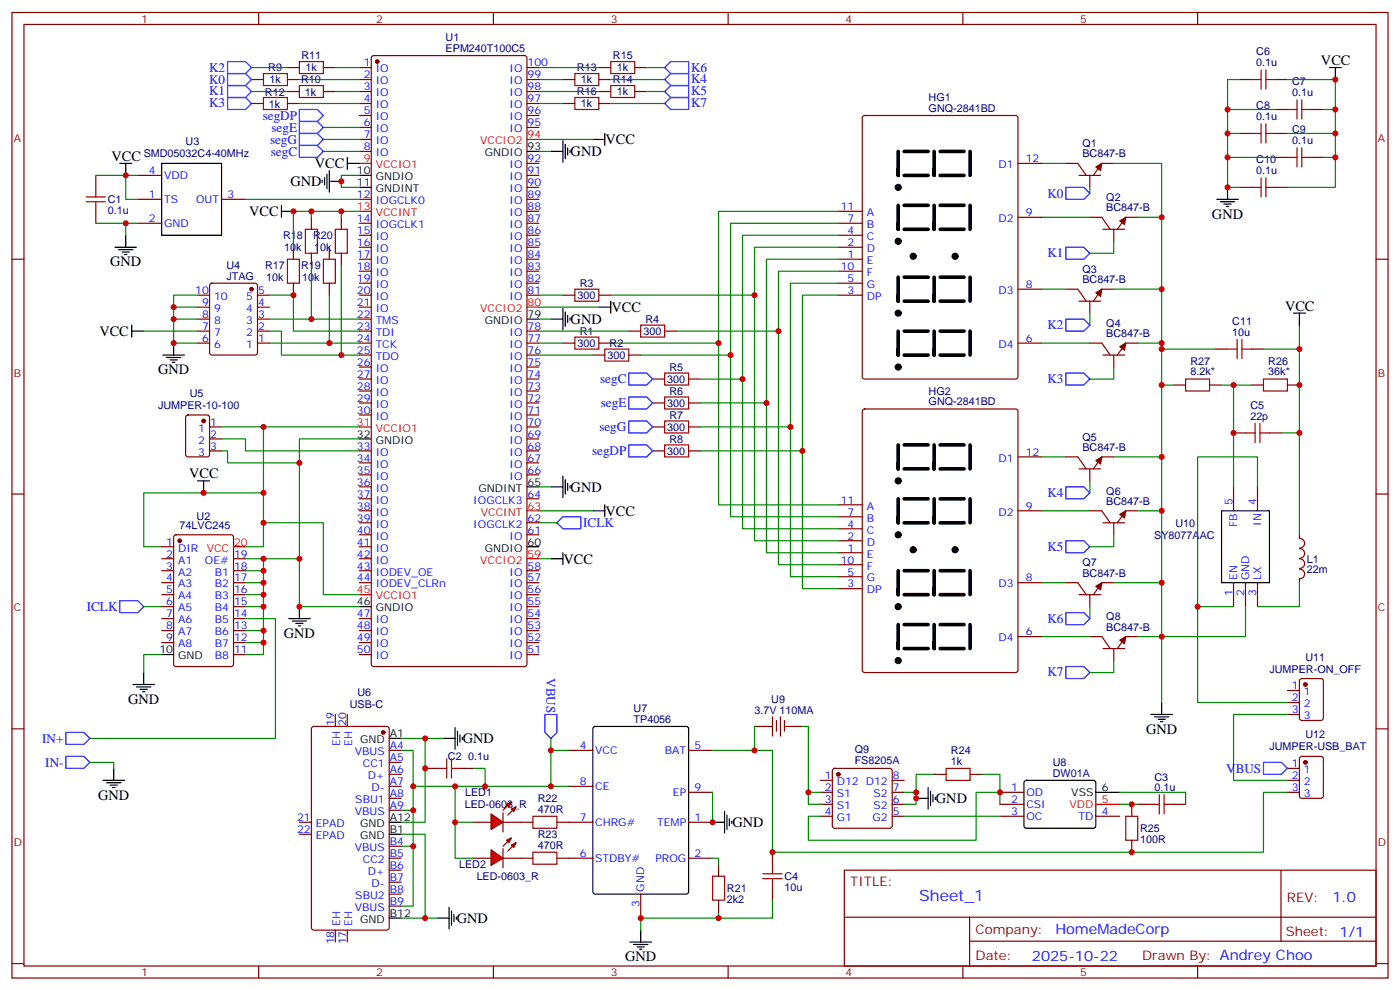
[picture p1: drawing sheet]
<svg xmlns="http://www.w3.org/2000/svg" width="412mm" height="292mm" viewBox="0 0 412 292" stroke-linecap="round" stroke-linejoin="round" font-family="sans-serif">
<g fill="none" stroke="#870000" stroke-width=".35">
<path d="M3.5 3.7h405.4v284.3h-405.4zM7.1 7.2h398.2v277.3h-398.2zM76.2 3.7v3.5M84.7 19.9h3.5M95.2 19.9h3.6M105.8 19.9h3.6M109.6 16.6l.5-.2h44.4l.7 .4v178.8l-.4 .6-44.7 .1-.7-.5v-178.7zM145.3 3.7v3.5M155.2 19.9h3.5M176.4 19.9h3.5M187 19.9h3.5M214.5 3.7v3.5"/>
<path d="M283.6 3.7v3.5M352.8 3.7v3.5M74.1 23.4h3.5M74.1 30.5h3.5M84.7 23.4h3.5M84.7 27h3.5M84.7 30.5h3.5M95.2 27h3.6M105.8 23.4h3.6M105.8 27h3.6M105.8 30.5h3.6M105.8 34h3.6"/>
<path d="M105.8 37.5h3.6M155.2 23.4h3.5M155.2 27h3.5M155.2 30.5h3.5M155.2 34h3.5M155.2 37.5h3.5M165.8 23.4h3.5M165.8 30.5h3.5M176.4 23.4h3.5M176.4 27h3.5M176.4 30.5h3.5M187 27h3.5"/>
<path d="M254.2 34.2l.5-.2h44.5l.6 .4 .1 76.5-.5 .7h-44.7l-.6-.4-.1-76.5zM28.2 51.6v3.6M40.6 51.6h7M40.6 58.7h7M65.3 58.7h7M105.8 58.7h3.6M105.8 44.6h3.6M105.8 41.1h3.6M155.2 48.1h3.5M155.2 51.6h3.5M155.2 55.2h3.5M155.2 58.7h3.5"/>
<path d="M299.9 48.1h7M314 48.1h3.5l2.5 3.5M317.9 51.6h6.3M321 51.6v3.6M328.1 48.1h-3.5l-2.5 3.5M3.5 76.3h3.6M28.2 62.2v3.6M40.6 65.8h7M86.4 72.8v3.5M91.7 64v3.5M91.7 74.6v3.5M97 72.8v3.5"/>
<path d="M100.5 64v3.5M100.5 74.6v3.5M105.8 76.3h3.6M105.8 65.8h3.6M105.8 69.3h3.6M105.8 72.8h3.6M105.8 79.9h3.6M155.2 76.3h3.5M155.2 62.2h3.5M155.2 65.8h3.5M155.2 69.3h3.5M155.2 72.8h3.5"/>
<path d="M155.2 79.9h3.5M246.9 76.3h7.1M246.9 62.2h7.1M246.9 65.8h7.1M246.9 69.3h7.1M246.9 72.8h7.1M246.9 79.9h7.1M299.9 64h7M321 64h3.6l2.4 3.5M324.9 67.5h6.4M328.1 67.5v3.5M335.1 64h-3.5l-2.5 3.5"/>
<path d="M405.3 76.3h3.6M58.2 86.9h3.5M58.2 97.5h3.5M58.2 94h3.5M58.2 90.5h3.5M62 83.6l.4-.2h12.7l.7 .4v20.1l-.4 .6-13 .1-.6-.5-.1-20zM75.8 86.9h3.6M75.8 97.5h3.6M75.8 94h3.6M75.8 90.5h3.6M86.4 83.4v3.5M97 83.4v3.5"/>
<path d="M105.8 83.4h3.6M105.8 86.9h3.6M105.8 97.5h3.6M105.8 94h3.6M105.8 90.5h3.6M155.2 83.4h3.5M155.2 86.9h3.5M155.2 97.5h3.5M165.8 86.9h3.5M176.4 86.9h3.5M185.2 97.5h3.5M195.8 97.5h3.5"/>
<path d="M246.9 83.4h7.1M246.9 86.9h7.1M299.9 85.2h7M314 85.2h3.5l2.5 3.5M317.9 88.7h6.3M321 88.7v3.5M328.1 85.2h-3.5l-2.5 3.5M58.2 101h3.5M75.8 101h3.6M105.8 101h3.6M105.8 104.6h3.6M105.8 108.1h3.6"/>
<path d="M105.8 111.6h3.6M105.8 115.1h3.6M105.8 118.7h3.6M155.2 101h3.5M155.2 104.6h3.5M155.2 108.1h3.5M155.2 111.6h3.5M155.2 115.1h3.5M155.2 118.7h3.5M165.8 101h3.5M174.6 104.6h3.6M176.4 101h3.5"/>
<path d="M185.2 104.6h3.5M192.3 111.6h3.5M192.3 118.7h3.5M202.8 111.6h3.6M202.8 118.7h3.6M299.9 101h7M321 101h3.6l2.4 3.6M324.9 104.6h6.4M328.1 104.6v3.5M335.1 101h-3.5l-2.5 3.6M54.9 122.4l.5-.2h5.6l.7 .4v11.2l-.4 .7h-5.9l-.7-.4v-11.2zM61.7 125.7h3.6"/>
<path d="M61.7 129.3h3.6M61.7 132.8h3.6M105.8 122.2h3.6M105.8 132.8h3.6M105.8 136.3h3.6M105.8 139.8h3.6M155.2 122.2h3.5M155.2 125.7h3.5M155.2 129.3h3.5M155.2 132.8h3.5M155.2 136.3h3.5M155.2 139.8h3.5"/>
<path d="M192.3 125.7h3.5M192.3 132.8h3.5M202.8 125.7h3.6M202.8 132.8h3.6M254.2 120.6l.5-.2h44.5l.6 .5 .1 76.4-.5 .7h-44.7l-.6-.4-.1-76.5zM299.9 134.5h7M314 134.5h3.5l2.5 3.6M317.9 138.1h6.3M321 138.1v3.5M328.1 134.5h-3.5l-2.5 3.6M3.5 145.5h3.6M51.4 157.7l.5-.2h16.2l.6 .4 .1 37.7-.5 .6-16.4 .1-.7-.5v-37.6z"/>
<path d="M105.8 146.9h3.6M105.8 154h3.6M105.8 157.5h3.6M105.8 150.4h3.6M105.8 143.4h3.6M155.2 146.9h3.5M155.2 154h3.5M155.2 157.5h3.5M246.9 159.2h7.1M246.9 155.7h7.1M246.9 152.2h7.1M246.9 148.7h7.1"/>
<path d="M299.9 150.4h7M321 150.4h3.6l2.4 3.6M324.9 154h6.4M328.1 154v3.5M335.1 150.4h-3.5l-2.5 3.6M405.3 145.5h3.6M47.6 168.1h3.6M47.6 171.6h3.6M47.6 175.1h3.6M47.6 178.6h3.6M47.6 164.5h3.6M47.6 161h3.6"/>
<path d="M68.8 168.1h3.5M68.8 171.6h3.5M68.8 175.1h3.5M68.8 178.6h3.5M68.8 164.5h3.5M105.8 168.1h3.6M105.8 171.6h3.6M105.8 164.5h3.6M105.8 161h3.6M155.2 168.1h3.5M155.2 171.6h3.5M155.2 175.1h3.5"/>
<path d="M155.2 178.6h3.5M246.9 162.8h7.1M246.9 173.4h7.1M246.9 169.8h7.1M246.9 166.3h7.1M299.9 171.6h7M314 171.6h3.5l2.5 3.5M317.9 175.1h6.3M321 175.1v3.5M328.1 171.6h-3.5l-2.5 3.5M47.6 182.2h3.6M47.6 185.7h3.6"/>
<path d="M47.6 189.2h3.6M68.8 182.2h3.5M68.8 185.7h3.5M68.8 189.2h3.5M68.8 192.8h3.5M105.8 182.2h3.6M105.8 185.7h3.6M105.8 189.2h3.6M105.8 192.8h3.6M155.2 182.2h3.5M155.2 185.7h3.5M155.2 189.2h3.5"/>
<path d="M155.2 192.8h3.5M299.9 187.5h7M321 187.5h3.6l2.4 3.5M324.9 191h6.4M328.1 191v3.5M335.1 187.5h-3.5l-2.5 3.5M3.5 214.6h3.6M92 214.1l.4-.2h21.5l.7 .5 .1 58.8-.5 .6-21.8 .1-.6-.5-.1-58.8zM98.8 210.4v3.5M102.3 210.4v3.5M405.3 214.6h3.6M114.7 221h3.5"/>
<path d="M114.7 224.5h3.5M114.7 228h3.5M114.7 231.6h3.5M114.7 235.1h3.5M114.7 238.6h3.5M167.6 221h7M167.6 231.6h7M202.8 221h7.1M202.8 233.3h7.1M88.2 245.7h3.5M88.2 242.1h3.5M114.7 249.2h3.5"/>
<path d="M114.7 252.7h3.5M114.7 256.3h3.5M114.7 259.8h3.5M153.5 252.7h3.5M153.5 242.1h3.5M164 252.7h10.6M164 242.1h10.6M202.8 252.7h7.1M202.8 242.1h7.1M211.7 254.5v3.5M248.7 256.3h156.6v28.2h-156.6zM377.3 256.3v20.9"/>
<path d="M98.8 273.9v3.5M102.3 273.9v3.5M114.7 263.3h3.5M114.7 266.8h3.5M188.7 263.3v7.1M211.7 265.1v3.5M248.7 270.1h156.5M285.6 277.2h119.6M285.6 270.1v14.1M3.5 283.8h3.6M76.2 284.5v3.5M145.3 284.5v3.5"/>
<path d="M214.5 284.5v3.5M283.6 284.5v3.5M352.8 284.5v3.5M405.3 283.8h3.6"/>
</g>
<path d="M105.8 48.1h3.6M155.2 41.1h3.5M105.8 62.2h3.6M155.2 90.5h3.5M105.8 125.7h3.6M155.2 150.4h3.5M68.8 161h3.5M105.8 175.1h3.6M155.2 164.5h3.5" fill="none" stroke="#f00" stroke-width=".35"/>
<g fill="none" stroke="#000" stroke-width=".35">
<path d="M35.3 48.1h3.5M37 48.1v3.5M47.6 48.1h17.7v21.2h-17.7zM94.9 53.1v.7M95.6 52.4v2.1M96.3 51.3v4.2M97 53.4h3.5M97 50.2v6.4M102.3 48.1h3.5M102.3 46.4v3.5M105.8 55.2h3.6M105.8 51.6h3.6"/>
<path d="M155.2 44.6h3.5M33.9 72.8h6.3M34.9 73.5h4.3M36 74.2h2.1M36.7 74.9h.7M37 69.3v3.5M82.9 62.2h3.5M82.9 60.5v3.5M38.8 97.5h3.5M38.8 95.7v3.6M155.2 94h3.5M48 104.6h6.3"/>
<path d="M49 105.3h4.3M50.1 106h2.1M50.8 106.7h.7M51.2 101v3.6M105.8 129.3h3.6M58.2 141.6h3.5M60 141.6v3.5M155.2 143.4h3.5M88.2 178.6v3.6M105.8 178.6h3.6M155.2 161h3.5M42.3 198v3.6"/>
<path d="M47.6 192.8h3.6M85 182.2h6.4M86.1 182.9h4.2M87.1 183.6h2.2M87.8 184.3h.7M39.2 201.6h6.3M40.2 202.3h4.2M41.3 203h2.1M42 203.7h.7M114.7 217.5h3.5M130.5 217.5h3.6M134.1 214.3v6.3"/>
<path d="M134.8 215.3v4.3M135.5 216.4v2.1M136.2 217.1v.7M174.9 214.1l.4-.2h26.8l.7 .5v48.2l-.4 .7h-27.1l-.6-.4-.1-48.3zM339 210.4h6.4M340.1 211.1h4.2M341.1 211.8h2.2M341.8 212.5h.7M342.2 206.9v3.5M30.3 229.8h6.4M31.4 230.5h4.2M32.5 231.2h2.1"/>
<path d="M33.2 231.9h.7M33.5 226.3v3.5M213.4 239v6.3M114.7 242.1h3.5M114.7 245.7h3.5M209.9 242.1h3.5M214.1 240v4.3M214.8 241.1v2.1M215.5 241.8v.7M114.7 270.4h3.5M128.8 270.4h3.5M132.3 267.2v6.3"/>
<path d="M133 268.3v4.2M133.7 269.3v2.1M134.4 270v.7M185.6 277.4h6.3M186.6 278.1h4.3M187.7 278.8h2.1M188.4 279.5h.7M188.7 273.9v3.5"/>
</g>
<g fill="#870000" stroke="#870000" stroke-width=".35">
<path d="M322.8 49.2l1.8-1.1-.4 2.1z"/>
<path d="M329.8 65.1l1.8-1.1-.3 2.1z"/>
<path d="M322.8 86.2l1.8-1-.4 2.1z"/>
<path d="M329.8 102.1l1.8-1.1-.3 2.2z"/>
<path d="M322.8 135.6l1.8-1.1-.4 2.2z"/>
<path d="M329.8 151.5l1.8-1.1-.3 2.1z"/>
<path d="M322.8 172.6l1.8-1-.4 2.1z"/>
<path d="M329.8 188.5l1.8-1-.3 2.1z"/>
<circle cx="111.1" cy="18.1" r=".53"/>
<circle cx="52.9" cy="159.2" r=".53"/>
<circle cx="74.1" cy="85.2" r=".53"/>
<circle cx="60" cy="124" r=".53"/>
<circle cx="112.9" cy="215.7" r=".53"/>
</g>
<g fill="none" stroke="#000" stroke-width="1.1">
<path d="M264.6 44.6v7v-1.7M266.3 44.6h7.1M266.3 51.6h7.1M275.2 44.6v7v-1.7M276.9 44.6h7.1M276.9 51.6h7.1M285.8 44.6v7M264.6 60.5v7v-1.7M266.3 60.5h7.1M266.3 67.5h7.1M275.2 60.5v7v-1.7M276.9 60.5h7.1"/>
<path d="M276.9 67.5h7.1M285.8 60.5v7M264.6 97.5v7.1v-1.8M264.6 81.6v7.1v-1.8M266.3 97.5h7.1M266.3 81.6h7.1M266.3 88.7h7.1M275.2 97.5v7.1v-1.8M275.2 81.6v7.1v-1.8M276.9 97.5h7.1M276.9 81.6h7.1M276.9 88.7h7.1"/>
<path d="M285.8 81.6v7.1M285.8 97.5v7.1M266.3 104.6h7.1M276.9 104.6h7.1M264.6 131v7.1v-1.8M266.3 131h7.1M266.3 138.1h7.1M275.2 131v7.1v-1.8M276.9 131h7.1M276.9 138.1h7.1M285.8 131v7.1M264.6 146.9v7.1v-1.8"/>
<path d="M266.3 146.9h7.1M266.3 154h7.1M275.2 146.9v7.1v-1.8M276.9 146.9h7.1M276.9 154h7.1M285.8 146.9v7.1M264.6 168.1v7v-1.7M266.3 168.1h7.1M266.3 175.1h7.1M275.2 168.1v7v-1.7M276.9 168.1h7.1M276.9 175.1h7.1"/>
<path d="M285.8 168.1v7M264.6 183.9v7.1v-1.8M266.3 183.9h7.1M266.3 191h7.1M275.2 183.9v7.1v-1.8M276.9 183.9h7.1M276.9 191h7.1M285.8 183.9v7.1"/>
</g>
<g fill="#000" stroke="#000" stroke-width=".35">
<circle cx="264.6" cy="55.2" r=".88"/>
<circle cx="264.6" cy="71" r=".88"/>
<circle cx="269" cy="75.5" r=".88"/>
<circle cx="281.3" cy="75.5" r=".88"/>
<circle cx="264.6" cy="92.2" r=".88"/>
<circle cx="264.6" cy="108.1" r=".88"/>
<circle cx="264.6" cy="141.6" r=".88"/>
<circle cx="264.6" cy="157.5" r=".88"/>
<circle cx="264.6" cy="178.6" r=".88"/>
<circle cx="269" cy="161.9" r=".88"/>
<circle cx="281.3" cy="161.9" r=".88"/>
<circle cx="264.6" cy="194.5" r=".88"/>
</g>
<g fill="none" stroke="#008700" stroke-width=".35">
<path d="M74.1 19.9h10.6M98.8 19.9h7M158.7 19.9h17.7M190.5 19.9h5.3M74.1 27h10.6M88.2 23.4h17.6M88.2 30.5h17.6M95.2 37.5h10.6M98.8 27h7M158.7 23.4h7.1M158.7 27h17.7M158.7 30.5h7.1"/>
<path d="M179.9 23.4h15.9M179.9 30.5h15.9M190.5 27h5.3M28.2 51.6h8.8M40.6 51.6h-3.6v7.1h3.6M72.3 58.7h33.5M95.2 44.6h10.6M95.2 41.1h10.6M105.8 51.6h-5.3v3.6h5.3M306.9 48.1h7.1M321 55.2v1.7M328.1 48.1h14.1v139.4h-7.1"/>
<path d="M28.2 65.8h8.8M40.6 65.8h-3.6v3.5M91.7 62.2v1.8M91.7 78.1v15.9M100.5 62.2v1.8M100.5 78.1v26.5M105.8 62.2h-19.4v10.6M246.9 79.9h-17.6v86.4h17.6M246.9 76.3h-21.1v86.5h21.1M246.9 72.8h-24.7v86.4h24.7M246.9 69.3h-28.2v86.4h28.2M246.9 65.8h-31.7v86.4h31.7"/>
<path d="M246.9 62.2h-35.2v86.5h35.2M306.9 64h14.1M328.1 71v3.6h-7.1M335.1 64h7.1M42.3 97.5h15.9M51.2 90.5h7M51.2 94h7M58.2 86.9h-7v14.1h7M79.4 97.5h3.5v7.1h22.9M79.4 94h26.4M79.4 86.9h7v10.6h19.4M97 86.9v14.1"/>
<path d="M158.7 86.9h7.1M158.7 97.5h26.5M179.9 86.9h42.3M199.3 97.5h30M246.9 86.9h-10.5v86.5h10.5M246.9 83.4h-14.1v86.4h14.1M306.9 85.2h7.1M321 92.2v3.5M328.1 85.2h14.1M79.4 101h26.4M158.7 101h7.1M158.7 104.6h15.9"/>
<path d="M179.9 101h31.8M188.7 104.6h26.5M206.4 111.6h12.3M206.4 118.7h19.4M306.9 101h14.1M328.1 108.1v3.5h-7.1M335.1 101h7.1M65.3 129.3h7v3.5h33.5M65.3 132.8h1.7v3.5h21.2M65.3 125.7h12.3M105.8 125.7h-28.2v19.4M105.8 129.3h-17.6v35.2"/>
<path d="M206.4 125.7h26.4M206.4 132.8h30M306.9 134.5h7.1M328.1 134.5h14.1M77.6 154h17.6v21.1h10.6M158.7 154h5.3M306.9 150.4h14.1M321 141.6v3.5M328.1 157.5v3.5h-7.1M335.1 150.4h7.1M42.3 178.6h5.3M47.6 161h-5.3v-15.9h35.3v15.9h-5.3"/>
<path d="M72.3 164.5h15.9v14.1h17.6M72.3 171.6h5.3M72.3 168.1h5.3M72.3 175.1h5.3M77.6 164.5v14.1h-5.3M77.6 178.6v14.2h-5.3M306.9 171.6h7.1M321 178.6v3.6M328.1 171.6h14.1M47.6 192.8h-5.3v5.2M72.3 182.2h8.8v35.3h-54.6M72.3 185.7h5.3"/>
<path d="M72.3 189.2h5.3M306.9 187.5h14.1M328.1 194.5v3.5h-7.1M342.2 187.5v19.4M118.2 217.5h12.3M125.2 217.5v24.6h-7M26.5 224.5h7v1.8M118.2 221h3.5v45.8h-3.5M118.2 238.6h3.5M121.7 231.6h40.6M167.6 221h-5.3v10.6h5.3M118.2 245.7h7v24.7"/>
<path d="M118.2 249.2h3.5M209.9 252.7h1.8v1.8M118.2 270.4h10.6M211.7 268.6v1.8h-23v3.5"/>
</g>
<g fill="none" stroke="#a10000" stroke-width=".35">
<path d="M88.2 18.1h7v3.6h-7zM179.9 18.1h7.1v3.6h-7.1zM77.6 21.7h7.1v3.5h-7.1zM77.6 28.7h7.1v3.5h-7.1zM88.2 25.2h7v3.5h-7zM169.3 21.7h7.1v3.5h-7.1zM169.3 28.7h7.1v3.5h-7.1zM179.9 25.2h7.1v3.5h-7.1zM25.4 58h5.6M25.4 59.4h5.6M28.2 55.2v2.8M28.2 59.4v2.8"/>
<path d="M84.7 76.3h3.5v7.1h-3.5zM90 67.5h3.5v7.1h-3.5zM95.2 76.3h3.6v7.1h-3.6zM98.8 67.5h3.5v7.1h-3.5zM169.3 99.3h7.1v3.5h-7.1zM169.3 85.2h7.1v3.5h-7.1zM188.7 95.7h7.1v3.6h-7.1zM178.2 102.8h7v3.5h-7zM195.8 109.9h7v3.5h-7zM195.8 116.9h7v3.5h-7zM195.8 124h7v3.5h-7zM195.8 131h7v3.5h-7z"/>
<path d="M157 240.4h7v3.5h-7zM157 251h7v3.5h-7zM209.9 258h3.5v7.1h-3.5z"/>
</g>
<g fill="none" stroke="#00f" stroke-width=".35">
<path d="M67 18.1h5.3l1.8 1.8-1.8 1.8h-5.3zM197.6 18.1h5.2v3.6h-5.2l-1.8-1.8zM67 21.7h5.3l1.8 1.7-1.8 1.8h-5.3zM67 25.2h5.3l1.8 1.8-1.8 1.7h-5.3zM67 28.7h5.3l1.8 1.8-1.8 1.7h-5.3zM88.2 35.8h5.3l1.7 1.7-1.7 1.8h-5.3zM88.2 39.3h5.3l1.7 1.8-1.7 1.7h-5.3zM88.2 32.2h5.3l1.7 1.8-1.7 1.8h-5.3zM195.8 27l1.8-1.8h5.2v3.5h-5.2zM195.8 30.5l1.8-1.8h5.2v3.5h-5.2zM197.6 21.7h5.2v3.5h-5.2l-1.8-1.8zM88.2 42.8h5.3l1.7 1.8-1.7 1.8h-5.3z"/>
<path d="M314 55.2h5.3l1.7 1.7-1.7 1.8h-5.3zM314 72.8h5.3l1.7 1.8-1.7 1.7h-5.3zM314 94h5.3l1.7 1.7-1.7 1.8h-5.3zM185.2 109.9h5.3l1.8 1.7-1.8 1.8h-5.3zM185.2 116.9h5.3l1.8 1.8-1.8 1.7h-5.3zM314 109.9h5.3l1.7 1.7-1.7 1.8h-5.3zM185.2 124h5.3l1.8 1.7-1.8 1.8h-5.3zM185.2 131h5.3l1.8 1.8-1.8 1.7h-5.3zM165.8 152.2h5.3v3.5h-5.3l-1.8-1.7zM314 143.4h5.3l1.7 1.7-1.7 1.8h-5.3zM314 159.2h5.3l1.7 1.8-1.7 1.8h-5.3zM35.3 176.9h5.3l1.7 1.7-1.7 1.8h-5.3z"/>
<path d="M314 180.4h5.3l1.7 1.8-1.7 1.7h-5.3zM314 196.3h5.3l1.7 1.7-1.7 1.8h-5.3zM19.4 215.7h5.3l1.8 1.8-1.8 1.7h-5.3zM19.4 222.7h5.3l1.8 1.8-1.8 1.8h-5.3z"/>
</g>
<g fill="#f00" stroke="#870000" stroke-width=".35">
<path d="M144.6 239.7l3.6 2.4-3.6 2.2z"/>
<path d="M148.2 239.3v5.7z"/>
</g>
<g fill="#870000" stroke="#870000" stroke-width=".35">
<path d="M149.6 237.2l-1.4 1.4z"/>
<path d="M149.6 240l1.4-1.4z"/>
</g>
<g fill="#f00" stroke="#870000" stroke-width=".35">
<path d="M149.2 236.9l1.4-.8-.7 1.5z"/>
<path d="M150.6 238.3l1.4-.7-.7 1.4z"/>
</g>
<path d="M139.3 242.1h5.3M148.2 242.1h5.3" fill="none" stroke="#870000" stroke-width=".35"/>
<g fill="#f00" stroke="#870000" stroke-width=".35">
<path d="M144.6 250.3l3.6 2.4-3.6 2.1z"/>
<path d="M148.2 249.9v5.7z"/>
</g>
<g fill="#870000" stroke="#870000" stroke-width=".35">
<path d="M148.2 249.2l1.4-1.4z"/>
<path d="M149.6 250.6l1.4-1.4z"/>
</g>
<g fill="#f00" stroke="#870000" stroke-width=".35">
<path d="M149.2 247.4l1.4-.7-.7 1.4z"/>
<path d="M150.6 248.8l1.4-.7-.7 1.5z"/>
</g>
<g fill="none" stroke="#870000" stroke-width=".35">
<path d="M365.1 23.4h3.6M365.1 39.3h3.6M375.7 23.4h3.5M375.7 32.2h3.5M375.7 39.3h3.5M386.3 32.2h3.5M365.1 55.2h3.6M375.7 46.4h3.5M375.7 55.2h3.5M386.3 46.4h3.5M345.7 113.4h3.5M356.3 113.4h3.5"/>
<path d="M358.1 102.8h3.5M368.7 113.4h3.5M368.7 102.8h3.5M379.2 113.4h3.6M363.4 127.5h3.5M373.9 127.5h3.6M363.4 143.4v7M370.4 143.4v7M382.8 157.5v1.1a1.41 1.41 0 0 1 1.5 1.4 1.41 1.41 0 0 1-1.5 1.4M363.4 171.6v7M366.9 171.6v7M370.4 171.6v7"/>
<path d="M382.8 170.5v1.1M382.8 167.6a1.41 1.41 0 0 1 1.5 1.4 1.41 1.41 0 0 1-1.5 1.4M382.8 161.6a1.41 1.41 0 0 1 1.5 1.4 1.41 1.41 0 0 1-1.5 1.4M382.8 164.6a1.41 1.41 0 0 1 1.5 1.4 1.41 1.41 0 0 1-1.5 1.4M222.2 213.9h5.3M227.5 211.1v5.6M228.7 212.2v3.1M229.9 211.1v5.6M231.1 213.9h5.3M231.1 212.2v3.1M379.2 203.3h3.6M379.2 206.9h3.6"/>
<path d="M379.2 210.4h3.6M383 200l.5-.2h5.6l.7 .4v11.3l-.4 .6-5.9 .1-.7-.5v-11.2zM125.2 226.3h3.6M135.8 226.3h3.5M241.7 229.8h3.5M241.7 233.3h3.5M241.7 236.9h3.5M245.4 226.5l.5-.2h16.2l.5 .2 .2 .5v16.2l-.2 .5-.5 .2h-16.2l-.5-.2-.2-.5v-16.2zM262.8 229.8h3.5M262.8 233.3h3.5M262.8 236.9h3.5M275.2 228h3.5"/>
<path d="M285.8 228h3.5M294.6 233.3h7M294.6 236.9h7M333.4 236.9v3.5M335.1 236.9h3.6M345.7 236.9h3.5M379.2 226.3h3.6M379.2 229.8h3.6M379.2 233.3h3.6M383 223l.5-.3h5.6l.7 .5v11.2l-.4 .6-5.9 .1-.7-.5v-11.2zM139.3 252.7h5.3M148.2 252.7h5.3"/>
<path d="M227.5 251v3.5M241.7 240.4h3.5M262.8 240.4h3.5M294.6 240.4h7M322.8 240.4h7M333.4 247.4v3.6M227.5 261.5v3.6"/>
</g>
<g fill="none" stroke="#008700" stroke-width=".35">
<path d="M361.6 32.2h14.1M361.6 39.3h3.5M365.1 23.4h-3.5v31.8h3.5M379.2 23.4h14.1v31.8h-14.1M379.2 39.3h14.1M389.8 32.2h3.5M158.7 44.6h3.6M158.7 41.1h15.9M361.6 46.4h14.1M389.8 46.4h3.5M158.7 94h3.6M158.7 90.5h17.7"/>
<path d="M382.8 95.7v61.8M342.2 113.4h3.5M342.2 102.8h15.9M359.8 113.4h8.9M363.4 113.4v30M372.2 102.8h10.6M377.5 127.5h5.3M158.7 143.4h3.6M158.7 150.4h15.9M370.4 143.4v-8.9h-17.6v44.1h10.6M158.7 164.5h3.6M352.8 178.6v28.3h26.4"/>
<path d="M366.9 178.6v8.9h-24.7M382.8 171.6v7h-12.4M162.3 217.5v3.5M222.2 213.9v7.1M236.4 213.9h1.7v19.4M379.2 210.4h-15.8v19.4h15.8M134.1 231.6v10.5h5.2M139.3 226.3h3.6v5.3M209.9 221h17.6v30h144.7v-17.7h7M209.9 233.3v8.8M241.7 233.3h-3.6v3.6h3.6M266.3 233.3h3.6v3.6h-3.6"/>
<path d="M275.2 228h-5.3v5.3M289.3 228h5.3v8.9M294.6 233.3h-7.1v14.1h-49.4v-7h3.6M329.8 233.3h19.4v3.6M329.8 236.9h5.3M134.1 242.1v10.6h5.2M266.3 240.4h28.3M227.5 265.1v5.3h-15.8"/>
</g>
<g fill="none" stroke="#a10000" stroke-width=".35">
<path d="M368.7 23.4h2.8M368.7 39.3h2.8M371.5 20.6v5.6M371.5 36.5v5.6M372.9 23.4h2.8M372.9 20.6v5.6M372.9 36.5v5.6M372.9 39.3h2.8M379.2 32.2h2.9M382.1 29.4v5.7M383.5 32.2h2.8M383.5 29.4v5.7"/>
<path d="M368.7 55.2h2.8M371.5 52.4v5.6M372.9 52.4v5.6M372.9 55.2h2.8M379.2 46.4h2.9M382.1 43.5v5.7M383.5 43.5v5.7M383.5 46.4h2.8M364.4 100v5.6M365.8 100v5.6M349.2 111.6h7.1v3.5h-7.1zM361.6 102.8h2.8"/>
<path d="M365.8 102.8h2.9M372.2 111.6h7v3.5h-7zM366.9 127.5h2.8M369.7 124.7v5.6M371.1 127.5h2.8M371.1 124.7v5.6M128.8 226.3h2.8M131.6 223.4v5.7M133 226.3h2.8M133 223.4v5.7M278.7 226.3h7.1v3.5h-7.1zM338.7 236.9h2.8"/>
<path d="M341.5 234v5.7M342.9 236.9h2.8M342.9 234v5.7M224.7 257.3h5.7M224.7 258.7h5.7M227.5 254.5v2.8M227.5 258.7v2.8M331.6 240.4h3.5v7h-3.5z"/>
</g>
<g fill="#870000" stroke="#870000" stroke-width=".35">
<circle cx="246.9" cy="228" r=".53"/>
<circle cx="384.5" cy="201.6" r=".53"/>
<circle cx="384.5" cy="224.5" r=".53"/>
</g>
<g fill="none" stroke="#000" stroke-width=".35">
<path d="M391.6 19.9h3.5M393.3 19.9v3.5M178.2 39.3v3.5M162.3 44.6h3.5M165.8 41.4v6.4M166.5 42.5v4.2M167.2 43.5v2.1M167.9 44.2v.7M174.6 41.1h3.6M358.4 58.7h6.4M359.5 59.4h4.2M361.6 55.2v3.5"/>
<path d="M360.5 60.1h2.2M361.2 60.8h.7M162.3 94h3.5M165.8 90.8v6.4M166.5 91.9v4.2M167.2 92.9v2.1M167.9 93.6v.7M176.4 90.5h3.5M179.9 88.7v3.5M381 92.2h3.5M382.8 92.2v3.5M162.3 143.4h3.5"/>
<path d="M165.8 140.2v6.3M166.5 141.3v4.2M167.2 142.3v2.1M167.9 143v.7M174.6 150.4h3.6M178.2 148.7v3.5M359.8 150.4h14.1v21.2h-14.1zM162.3 164.5h3.5M165.8 162.8v3.5M269.9 235.1h3.5M273.4 231.9v6.4M274.1 233v4.2"/>
<path d="M274.8 234v2.1M275.5 234.7v.7M301.9 230l.4-.2 20.1 .1 .4 .6-.1 13-.6 .4-20-.1-.5-.6v-12.7zM322.8 233.3h7"/>
</g>
<path d="M322.8 236.9h7" fill="none" stroke="#f00" stroke-width=".35"/>
<path d="M160.5 210.4h3.5v5.3l-1.7 1.8-1.8-1.8zM372.2 224.5h5.3l1.7 1.8-1.7 1.7h-5.3z" fill="none" stroke="#00f" stroke-width=".35"/>
<g fill="#c00">
<circle cx="211.7" cy="101" r=".88"/>
<circle cx="215.2" cy="104.6" r=".88"/>
<circle cx="222.3" cy="86.9" r=".88"/>
<circle cx="229.3" cy="97.5" r=".88"/>
<circle cx="218.7" cy="111.6" r=".88"/>
<circle cx="225.8" cy="118.7" r=".88"/>
<circle cx="232.8" cy="125.7" r=".88"/>
<circle cx="236.4" cy="132.8" r=".88"/>
<circle cx="342.2" cy="64" r=".88"/>
<circle cx="342.2" cy="85.2" r=".88"/>
<circle cx="342.2" cy="101" r=".88"/>
<circle cx="342.2" cy="134.5" r=".88"/>
<circle cx="342.2" cy="150.4" r=".88"/>
<circle cx="342.2" cy="171.6" r=".88"/>
<circle cx="342.2" cy="187.5" r=".88"/>
<circle cx="60" cy="145.1" r=".88"/>
<circle cx="88.2" cy="178.6" r=".88"/>
<circle cx="77.6" cy="154" r=".88"/>
<circle cx="77.6" cy="145.1" r=".88"/>
<circle cx="88.2" cy="164.5" r=".88"/>
<circle cx="77.6" cy="164.5" r=".88"/>
<circle cx="77.6" cy="168.1" r=".88"/>
<circle cx="77.6" cy="171.6" r=".88"/>
<circle cx="77.6" cy="175.1" r=".88"/>
<circle cx="77.6" cy="178.6" r=".88"/>
<circle cx="77.6" cy="185.7" r=".88"/>
<circle cx="77.6" cy="189.2" r=".88"/>
<circle cx="37" cy="51.6" r=".88"/>
<circle cx="37" cy="65.8" r=".88"/>
<circle cx="51.2" cy="90.5" r=".88"/>
<circle cx="51.2" cy="94" r=".88"/>
<circle cx="51.2" cy="101" r=".88"/>
<circle cx="86.4" cy="86.9" r=".88"/>
<circle cx="91.7" cy="94" r=".88"/>
<circle cx="97" cy="101" r=".88"/>
<circle cx="100.5" cy="104.6" r=".88"/>
<circle cx="91.7" cy="62.2" r=".88"/>
<circle cx="100.5" cy="62.2" r=".88"/>
<circle cx="86.4" cy="62.2" r=".88"/>
<circle cx="100.5" cy="53.4" r=".88"/>
<circle cx="77.6" cy="125.7" r=".88"/>
<circle cx="88.2" cy="136.3" r=".88"/>
<circle cx="121.7" cy="238.6" r=".88"/>
<circle cx="121.7" cy="249.2" r=".88"/>
<circle cx="125.2" cy="217.5" r=".88"/>
<circle cx="125.2" cy="270.4" r=".88"/>
<circle cx="121.7" cy="231.6" r=".88"/>
<circle cx="162.3" cy="231.6" r=".88"/>
<circle cx="188.7" cy="270.4" r=".88"/>
<circle cx="134.1" cy="231.6" r=".88"/>
<circle cx="134.1" cy="242.1" r=".88"/>
<circle cx="125.2" cy="226.3" r=".88"/>
<circle cx="142.9" cy="231.6" r=".88"/>
<circle cx="209.9" cy="242.1" r=".88"/>
<circle cx="269.9" cy="235.1" r=".88"/>
<circle cx="269.9" cy="233.3" r=".88"/>
<circle cx="294.6" cy="233.3" r=".88"/>
<circle cx="333.4" cy="236.9" r=".88"/>
<circle cx="222.3" cy="221" r=".88"/>
<circle cx="238.1" cy="233.3" r=".88"/>
<circle cx="227.5" cy="251" r=".88"/>
<circle cx="211.7" cy="270.4" r=".88"/>
<circle cx="333.4" cy="251" r=".88"/>
<circle cx="162.3" cy="221" r=".88"/>
<circle cx="352.8" cy="178.6" r=".88"/>
<circle cx="382.8" cy="127.5" r=".88"/>
<circle cx="382.8" cy="113.4" r=".88"/>
<circle cx="342.2" cy="113.4" r=".88"/>
<circle cx="363.4" cy="113.4" r=".88"/>
<circle cx="363.4" cy="127.5" r=".88"/>
<circle cx="382.8" cy="102.8" r=".88"/>
<circle cx="342.2" cy="102.8" r=".88"/>
<circle cx="393.3" cy="32.2" r=".88"/>
<circle cx="393.3" cy="46.4" r=".88"/>
<circle cx="361.6" cy="46.4" r=".88"/>
<circle cx="361.6" cy="39.3" r=".88"/>
<circle cx="361.6" cy="32.2" r=".88"/>
<circle cx="393.3" cy="39.3" r=".88"/>
<circle cx="393.3" cy="23.4" r=".88"/>
<circle cx="361.6" cy="55.2" r=".88"/>
</g>
<text font-size="4.6" fill="#00f" x="270.8" y="265.3">Sheet_1</text>
<g font-size="4.2">
<text x="389.1" y="19.2">VCC</text>
<text x="32.8" y="47.4">VCC</text>
<text x="168.1" y="46">GND</text>
<text x="178.3" y="42.5">VCC</text>
<text x="92.8" y="49.5">VCC</text>
<text x="85.5" y="54.8">GND</text>
<text x="73.4" y="63.6">VCC</text>
<text x="357" y="64.3">GND</text>
<text x="32.5" y="78.5">GND</text>
<text x="168.1" y="95.4">GND</text>
<text x="180.1" y="91.9">VCC</text>
<text x="378.5" y="91.5">VCC</text>
<text x="29.3" y="98.9">VCC</text>
<text x="46.6" y="110.2">GND</text>
<text x="55.7" y="140.9">VCC</text>
<text x="168.1" y="144.8">GND</text>
<text x="178.3" y="151.9">VCC</text>
<text x="166" y="166">VCC</text>
<text x="83.6" y="187.8">GND</text>
<text x="37.7" y="207.2">GND</text>
<text x="136.3" y="218.9">GND</text>
<text x="337.6" y="216">GND</text>
<text x="28.9" y="235.4">GND</text>
<text x="275.7" y="236.5">GND</text>
<text x="215.7" y="243.6">GND</text>
<text x="134.6" y="271.8">GND</text>
<text x="184.1" y="283.1">GND</text>
</g>
<g font-size="4.2" fill="#00f">
<text x="392.5" y="265.5">1.0</text>
<text x="310.9" y="275.1">HomeMadeCorp</text>
<text x="304" y="282.9">2025-10-22</text>
</g>
<g font-size="3.9" fill="#00f">
<text x="61.6" y="21.1">K2</text>
<text x="203.6" y="21.1">K6</text>
<text x="61.6" y="24.7">K0</text>
<text x="61.6" y="28.1">K1</text>
<text x="203.6" y="24.6">K4</text>
<text x="203.6" y="28.1">K5</text>
<text x="61.6" y="31.6">K3</text>
<text x="77.4" y="35.3">segDP</text>
<text x="203.6" y="31.6">K7</text>
<text x="80" y="38.8">segE</text>
<text x="79.5" y="42.3">segG</text>
<text x="79.8" y="45.9">segC</text>
<text x="308.5" y="58.2">K0</text>
<text x="308.5" y="75.7">K1</text>
<text x="308.5" y="96.9">K2</text>
<text x="176.8" y="112.9">segC</text>
<text x="308.5" y="112.8">K3</text>
<text x="177" y="119.9">segE</text>
<text x="176.5" y="127">segG</text>
<text x="174.4" y="134.1">segDP</text>
<text x="308.5" y="146.3">K4</text>
<text x="171.8" y="155.2">ICLK</text>
<text x="308.5" y="162.2">K5</text>
<text x="25.6" y="179.9">ICLK</text>
<text x="308.5" y="183.3">K6</text>
<text x="161" y="199.7" transform="rotate(90 161 199.7)">VBUS</text>
<text x="308.5" y="199.2">K7</text>
<text x="12.4" y="218.7">IN+</text>
<text x="13.3" y="225.8">IN-</text>
<text x="361.2" y="227.5">VBUS</text>
</g>
<g font-size="3.9" fill="#800">
<text x="250.5" y="260.8">TITLE:</text>
<text x="379.1" y="265.5">REV:</text>
<text x="287.4" y="275">Company:</text>
<text x="378.7" y="275.7">Sheet: 1/1</text>
<text x="287.4" y="282.7">Date:</text>
<text x="336.4" y="282.8">Drawn By: Andrey Choo</text>
</g>
<g font-size="3.2" fill="#800">
<text x="41.6" y="6.7">1</text>
<text x="110.8" y="6.7">2</text>
<text x="179.9" y="6.7">3</text>
<text x="249.1" y="6.7">4</text>
<text x="318.2" y="6.7">5</text>
<text x="4.1" y="41.8">A</text>
<text x="405.9" y="41.8">A</text>
<text x="4.1" y="110.9">B</text>
<text x="405.9" y="110.9">B</text>
<text x="4.1" y="180.1">C</text>
<text x="405.9" y="180.1">C</text>
<text x="4.1" y="249.2">D</text>
<text x="405.9" y="249.2">D</text>
<text x="41.6" y="287.5">1</text>
<text x="110.8" y="287.5">2</text>
<text x="179.9" y="287.5">3</text>
<text x="249.1" y="287.5">4</text>
<text x="318.2" y="287.5">5</text>
</g>
<g font-size="3.2" fill="#000080">
<text x="88.8" y="17.5">R11</text>
<text x="131.3" y="15.2">EPM240T100C5</text>
<text x="131.3" y="12">U1</text>
<text x="180.5" y="17.5">R15</text>
<text x="370" y="16.3">C6</text>
<text x="79" y="21">R9</text>
<text x="90" y="21">1k</text>
<text x="170" y="21">R13</text>
<text x="181.7" y="21">1k</text>
<text x="370" y="19.5">0.1u</text>
<text x="78" y="28.2">R12</text>
<text x="79.4" y="24.6">1k</text>
<text x="88.7" y="24.6">R10</text>
<text x="89.8" y="28.2">1k</text>
<text x="170" y="28.1">R16</text>
<text x="171.1" y="24.6">1k</text>
<text x="180.5" y="24.6">R14</text>
<text x="181.7" y="28.1">1k</text>
<text x="273.5" y="29.8">HG1</text>
<text x="380.6" y="28.4">0.1u</text>
<text x="380.6" y="25.1">C7</text>
<text x="79.2" y="31.8">1k</text>
<text x="171.1" y="31.6">1k</text>
<text x="273.5" y="32.9">GNQ-2841BD</text>
<text x="370" y="35.4">0.1u</text>
<text x="370" y="32.2">C8</text>
<text x="380.6" y="39.3">C9</text>
<text x="42.3" y="46.4">SMD05032C4-40MHz</text>
<text x="54.7" y="42.8">U3</text>
<text x="318.8" y="46.4">BC847-B</text>
<text x="318.8" y="43.3">Q1</text>
<text x="380.6" y="42.5">0.1u</text>
<text x="370" y="51.3">0.1u</text>
<text x="370" y="48.1">C10</text>
<text x="31.7" y="59.9">C1</text>
<text x="325.9" y="59.2">Q2</text>
<text x="31.7" y="63.1">0.1u</text>
<text x="325.9" y="62.2">BC847-B</text>
<text x="83.4" y="70.5">R18</text>
<text x="92.2" y="70.5">R20</text>
<text x="83.7" y="74">10k</text>
<text x="92.5" y="74">10k</text>
<text x="66.7" y="82.3">JTAG</text>
<text x="66.7" y="79.3">U4</text>
<text x="78.1" y="79.3">R17</text>
<text x="78.4" y="82.8">10k</text>
<text x="88.7" y="79.3">R19</text>
<text x="89" y="82.8">10k</text>
<text x="318.8" y="83.4">BC847-B</text>
<text x="318.8" y="80.4">Q3</text>
<text x="170.1" y="88.1">300</text>
<text x="170.8" y="84.5">R3</text>
<text x="190.2" y="95.1">R4</text>
<text x="363" y="95.7">C11</text>
<text x="170.8" y="98.7">R1</text>
<text x="189.5" y="98.7">300</text>
<text x="325.9" y="99.3">BC847-B</text>
<text x="325.9" y="96.2">Q4</text>
<text x="363" y="98.9">10u</text>
<text x="170.1" y="102.2">300</text>
<text x="178.9" y="105.7">300</text>
<text x="179.6" y="102.2">R2</text>
<text x="350.7" y="107.5">R27</text>
<text x="373.6" y="107.5">R26</text>
<text x="196.6" y="112.8">300</text>
<text x="197.2" y="109.2">R5</text>
<text x="350.7" y="110.6">8.2k*</text>
<text x="373.6" y="110.6">36k*</text>
<text x="55.9" y="116.9">U5</text>
<text x="196.6" y="119.8">300</text>
<text x="197.2" y="116.3">R6</text>
<text x="273.5" y="119.4">GNQ-2841BD</text>
<text x="273.5" y="116.2">HG2</text>
<text x="46.6" y="120.4">JUMPER-10-100</text>
<text x="197.2" y="123.4">R7</text>
<text x="368.3" y="123.6">22p</text>
<text x="368.3" y="120.5">C5</text>
<text x="196.5" y="127">300</text>
<text x="197.2" y="130.4">R8</text>
<text x="318.8" y="129.8">Q5</text>
<text x="196.6" y="133.9">300</text>
<text x="318.8" y="132.8">BC847-B</text>
<text x="325.9" y="148.7">BC847-B</text>
<text x="325.9" y="145.6">Q6</text>
<text x="52.9" y="155.7">74LVC245</text>
<text x="57.9" y="153.1">U2</text>
<text x="346.2" y="155.2">U10</text>
<text x="340" y="158.7">SY8077AAC</text>
<text x="318.8" y="166.8">Q7</text>
<text x="385" y="165.7">L1</text>
<text x="318.8" y="169.8">BC847-B</text>
<text x="385" y="168.8">22m</text>
<text x="325.9" y="185.7">BC847-B</text>
<text x="325.9" y="182.7">Q8</text>
<text x="384.5" y="194.5">U11</text>
<text x="373.9" y="198">JUMPER-ON_OFF</text>
<text x="103" y="208.6">USB-C</text>
<text x="105.3" y="205.1">U6</text>
<text x="186.6" y="209.7">U7</text>
<text x="227.2" y="207">U9</text>
<text x="186.6" y="212.9">TP4056</text>
<text x="222.2" y="210.4">3.7V 110MA</text>
<text x="251.8" y="221.8">Q9</text>
<text x="373.9" y="221">JUMPER-USB_BAT</text>
<text x="384.5" y="217.5">U12</text>
<text x="131.9" y="223.9">C2</text>
<text x="137.9" y="223.9">0.1u</text>
<text x="251.8" y="225">FS8205A</text>
<text x="280.1" y="225.2">1k</text>
<text x="280.1" y="222.1">R24</text>
<text x="310.1" y="225.5">U8</text>
<text x="310.1" y="228.7">DW01A</text>
<text x="340.1" y="233">0.1u</text>
<text x="340.1" y="229.9">C3</text>
<text x="136.9" y="238">LED-0603_R</text>
<text x="137" y="234.5">LED1</text>
<text x="158.4" y="239.3">470R</text>
<text x="158.4" y="236.3">R22</text>
<text x="335.8" y="245.1">R25</text>
<text x="158.4" y="249.9">470R</text>
<text x="158.4" y="246.8">R23</text>
<text x="335.8" y="248.2">100R</text>
<text x="135.2" y="255.6">LED2</text>
<text x="140.4" y="259.2">LED-0603_R</text>
<text x="214.1" y="262.8">R21</text>
<text x="231.1" y="262.3">10u</text>
<text x="231.1" y="259.2">C4</text>
<text x="214.1" y="265.8">2k2</text>
</g>
<g font-size="3.2" fill="#00f">
<text x="107.2" y="23.1">2</text>
<text x="107.2" y="19.5">1</text>
<text x="110.7" y="21.3">IO</text>
<text x="150.1" y="21.3">IO</text>
<text x="155.4" y="19.5">100</text>
<text x="155.4" y="23.1">99</text>
<text x="107.2" y="26.6">3</text>
<text x="110.7" y="28.4">IO</text>
<text x="110.7" y="24.8">IO</text>
<text x="150.1" y="24.8">IO</text>
<text x="150.1" y="28.4">IO</text>
<text x="155.4" y="26.6">98</text>
<text x="107.2" y="33.7">5</text>
<text x="107.2" y="30.1">4</text>
<text x="110.7" y="35.4">IO</text>
<text x="110.7" y="31.9">IO</text>
<text x="150.1" y="31.9">IO</text>
<text x="150.1" y="35.4">IO</text>
<text x="155.4" y="30.1">97</text>
<text x="155.4" y="33.7">96</text>
<text x="107.2" y="40.7">7</text>
<text x="107.2" y="37.2">6</text>
<text x="110.7" y="38.9">IO</text>
<text x="150.1" y="38.9">IO</text>
<text x="155.4" y="37.2">95</text>
<text x="107.2" y="44.2">8</text>
<text x="110.7" y="46">IO</text>
<text x="110.7" y="42.5">IO</text>
<text x="155.4" y="47.8">92</text>
<text x="302.2" y="47.8">12</text>
<text x="43.8" y="51.3">4</text>
<text x="48.3" y="52.7">VDD</text>
<text x="150.1" y="49.5">IO</text>
<text x="150.1" y="53.1">IO</text>
<text x="155.4" y="51.3">91</text>
<text x="294.1" y="49.5">D1</text>
<text x="43.8" y="58.3">1</text>
<text x="48.3" y="59.8">TS</text>
<text x="57.8" y="59.8">OUT</text>
<text x="67" y="58.3">3</text>
<text x="105.2" y="58.3">12</text>
<text x="150.1" y="56.6">IO</text>
<text x="155.4" y="54.8">90</text>
<text x="155.4" y="58.3">89</text>
<text x="43.8" y="65.4">2</text>
<text x="105.2" y="65.4">14</text>
<text x="110.7" y="60.1">IOGCLK0</text>
<text x="150.1" y="60.1">IO</text>
<text x="150.1" y="63.6">IO</text>
<text x="155.4" y="61.9">88</text>
<text x="155.4" y="65.4">87</text>
<text x="247.7" y="61.9">11</text>
<text x="249.7" y="65.4">7</text>
<text x="255.3" y="63.6">A</text>
<text x="294.1" y="65.4">D2</text>
<text x="302.2" y="63.6">9</text>
<text x="48.3" y="66.8">GND</text>
<text x="105.2" y="68.9">15</text>
<text x="110.7" y="70.7">IO</text>
<text x="110.7" y="67.2">IOGCLK1</text>
<text x="150.1" y="67.2">IO</text>
<text x="150.1" y="70.7">IO</text>
<text x="155.4" y="68.9">86</text>
<text x="249.7" y="68.9">4</text>
<text x="255.3" y="70.7">C</text>
<text x="255.3" y="67.2">B</text>
<text x="105.2" y="76">17</text>
<text x="105.2" y="72.5">16</text>
<text x="110.7" y="77.8">IO</text>
<text x="110.7" y="74.2">IO</text>
<text x="150.1" y="74.2">IO</text>
<text x="150.1" y="77.8">IO</text>
<text x="155.4" y="72.5">85</text>
<text x="155.4" y="76">84</text>
<text x="249.7" y="76">1</text>
<text x="249.7" y="72.5">2</text>
<text x="255.3" y="77.8">E</text>
<text x="255.3" y="74.2">D</text>
<text x="105.2" y="83">19</text>
<text x="105.2" y="79.5">18</text>
<text x="110.7" y="81.3">IO</text>
<text x="150.1" y="81.3">IO</text>
<text x="155.4" y="79.5">83</text>
<text x="155.4" y="83">82</text>
<text x="247.7" y="79.5">10</text>
<text x="249.7" y="83">5</text>
<text x="255.3" y="81.3">F</text>
<text x="57.5" y="86.6">10</text>
<text x="63" y="88.3">10</text>
<text x="72.5" y="88.3">5</text>
<text x="76" y="86.6">5</text>
<text x="105.2" y="86.6">20</text>
<text x="110.7" y="88.3">IO</text>
<text x="110.7" y="84.8">IO</text>
<text x="150.1" y="84.8">IO</text>
<text x="150.1" y="88.3">IO</text>
<text x="155.4" y="86.6">81</text>
<text x="249.7" y="86.6">3</text>
<text x="255.3" y="88.3">DP</text>
<text x="255.3" y="84.8">G</text>
<text x="294.1" y="86.6">D3</text>
<text x="302.2" y="84.8">8</text>
<text x="59.5" y="90.1">9</text>
<text x="59.5" y="93.6">8</text>
<text x="63" y="91.9">9</text>
<text x="63" y="95.4">8</text>
<text x="72.5" y="91.9">4</text>
<text x="72.5" y="95.4">3</text>
<text x="76" y="90.1">4</text>
<text x="76" y="93.6">3</text>
<text x="105.2" y="93.6">22</text>
<text x="105.2" y="90.1">21</text>
<text x="110.7" y="95.4">TMS</text>
<text x="110.7" y="91.9">IO</text>
<text x="59.5" y="97.2">7</text>
<text x="59.5" y="100.7">6</text>
<text x="63" y="98.9">7</text>
<text x="72.5" y="98.9">2</text>
<text x="76" y="97.2">2</text>
<text x="76" y="100.7">1</text>
<text x="105.2" y="100.7">24</text>
<text x="105.2" y="97.2">23</text>
<text x="110.7" y="98.9">TDI</text>
<text x="150.1" y="98.9">IO</text>
<text x="155.4" y="97.2">78</text>
<text x="155.4" y="100.7">77</text>
<text x="302.2" y="100.7">6</text>
<text x="63" y="102.4">6</text>
<text x="72.5" y="102.4">1</text>
<text x="105.2" y="107.7">26</text>
<text x="105.2" y="104.2">25</text>
<text x="110.7" y="106">TDO</text>
<text x="110.7" y="102.4">TCK</text>
<text x="150.1" y="102.4">IO</text>
<text x="150.1" y="106">IO</text>
<text x="155.4" y="104.2">76</text>
<text x="155.4" y="107.7">75</text>
<text x="294.1" y="102.4">D4</text>
<text x="105.2" y="111.3">27</text>
<text x="110.7" y="113">IO</text>
<text x="110.7" y="109.5">IO</text>
<text x="150.1" y="109.5">IO</text>
<text x="150.1" y="113">IO</text>
<text x="155.4" y="111.3">74</text>
<text x="105.2" y="118.3">29</text>
<text x="105.2" y="114.8">28</text>
<text x="110.7" y="116.6">IO</text>
<text x="150.1" y="116.6">IO</text>
<text x="155.4" y="114.8">73</text>
<text x="155.4" y="118.3">72</text>
<text x="61.9" y="125.4">1</text>
<text x="105.2" y="121.8">30</text>
<text x="110.7" y="123.6">IO</text>
<text x="110.7" y="120.1">IO</text>
<text x="150.1" y="120.1">IO</text>
<text x="150.1" y="123.6">IO</text>
<text x="155.4" y="121.8">71</text>
<text x="155.4" y="125.4">70</text>
<text x="58.4" y="127.1">1</text>
<text x="58.4" y="130.7">2</text>
<text x="61.9" y="128.9">2</text>
<text x="150.1" y="127.1">IO</text>
<text x="150.1" y="130.7">IO</text>
<text x="155.4" y="128.9">69</text>
<text x="58.4" y="134.2">3</text>
<text x="61.9" y="132.4">3</text>
<text x="105.2" y="136">34</text>
<text x="105.2" y="132.4">33</text>
<text x="110.7" y="137.7">IO</text>
<text x="110.7" y="134.2">IO</text>
<text x="150.1" y="134.2">IO</text>
<text x="150.1" y="137.7">IO</text>
<text x="155.4" y="132.4">68</text>
<text x="155.4" y="136">67</text>
<text x="294.1" y="136">D1</text>
<text x="302.2" y="134.2">12</text>
<text x="105.2" y="143">36</text>
<text x="105.2" y="139.5">35</text>
<text x="110.7" y="141.3">IO</text>
<text x="150.1" y="141.3">IO</text>
<text x="155.4" y="139.5">66</text>
<text x="105.2" y="146.5">37</text>
<text x="110.7" y="148.3">IO</text>
<text x="110.7" y="144.8">IO</text>
<text x="139.4" y="148.3">IOGCLK3</text>
<text x="155.4" y="146.5">64</text>
<text x="247.7" y="148.3">11</text>
<text x="363" y="148.7" transform="rotate(-90 363 148.7)">5</text>
<text x="370.1" y="148.7" transform="rotate(-90 370.1 148.7)">4</text>
<text x="105.2" y="153.6">39</text>
<text x="105.2" y="150.1">38</text>
<text x="110.7" y="155.4">IO</text>
<text x="110.7" y="151.8">IO</text>
<text x="139.4" y="155.4">IOGCLK2</text>
<text x="155.4" y="153.6">62</text>
<text x="249.7" y="155.4">4</text>
<text x="249.7" y="151.8">7</text>
<text x="255.3" y="153.6">B</text>
<text x="255.3" y="150.1">A</text>
<text x="294.1" y="151.8">D2</text>
<text x="302.2" y="150.1">9</text>
<text x="364.4" y="155.1" transform="rotate(-90 364.4 155.1)">FB</text>
<text x="371.5" y="154.8" transform="rotate(-90 371.5 154.8)">IN</text>
<text x="49" y="160.7">1</text>
<text x="105.2" y="160.7">41</text>
<text x="105.2" y="157.1">40</text>
<text x="110.7" y="158.9">IO</text>
<text x="150.1" y="158.9">IO</text>
<text x="155.4" y="157.1">61</text>
<text x="249.7" y="158.9">2</text>
<text x="255.3" y="160.7">D</text>
<text x="255.3" y="157.1">C</text>
<text x="49" y="164.2">2</text>
<text x="49" y="167.7">3</text>
<text x="52.5" y="162.4">DIR</text>
<text x="52.5" y="165.9">A1</text>
<text x="60.4" y="165.9">OE#</text>
<text x="69" y="167.7">18</text>
<text x="69" y="164.2">19</text>
<text x="105.2" y="167.7">43</text>
<text x="105.2" y="164.2">42</text>
<text x="110.7" y="165.9">IO</text>
<text x="110.7" y="162.4">IO</text>
<text x="155.4" y="167.7">58</text>
<text x="247.7" y="165.9">10</text>
<text x="249.7" y="162.4">1</text>
<text x="255.3" y="164.2">E</text>
<text x="255.3" y="167.7">F</text>
<text x="49" y="171.2">4</text>
<text x="52.5" y="169.5">A2</text>
<text x="52.5" y="173">A3</text>
<text x="63.3" y="173">B2</text>
<text x="63.3" y="169.5">B1</text>
<text x="69" y="171.2">17</text>
<text x="105.2" y="171.2">44</text>
<text x="110.7" y="173">IODEV_CLRn</text>
<text x="110.7" y="169.5">IODEV_OE</text>
<text x="150.1" y="169.5">IO</text>
<text x="150.1" y="173">IO</text>
<text x="155.4" y="171.2">57</text>
<text x="249.7" y="173">3</text>
<text x="249.7" y="169.5">5</text>
<text x="255.3" y="171.2">G</text>
<text x="294.1" y="173">D3</text>
<text x="302.2" y="171.2">8</text>
<text x="364.4" y="170.9" transform="rotate(-90 364.4 170.9)">EN</text>
<text x="367.9" y="170.9" transform="rotate(-90 367.9 170.9)">GND</text>
<text x="371.5" y="170.9" transform="rotate(-90 371.5 170.9)">LX</text>
<text x="49" y="174.8">5</text>
<text x="49" y="178.3">6</text>
<text x="52.5" y="176.5">A4</text>
<text x="63.3" y="176.5">B3</text>
<text x="69" y="178.3">15</text>
<text x="69" y="174.8">16</text>
<text x="150.1" y="176.5">IO</text>
<text x="155.4" y="174.8">56</text>
<text x="155.4" y="178.3">55</text>
<text x="255.3" y="174.8">DP</text>
<text x="363" y="175.4" transform="rotate(-90 363 175.4)">1</text>
<text x="366.5" y="175.4" transform="rotate(-90 366.5 175.4)">2</text>
<text x="370.1" y="175.4" transform="rotate(-90 370.1 175.4)">3</text>
<text x="49" y="181.8">7</text>
<text x="49" y="185.3">8</text>
<text x="52.5" y="180.1">A5</text>
<text x="52.5" y="183.6">A6</text>
<text x="63.3" y="183.6">B5</text>
<text x="63.3" y="180.1">B4</text>
<text x="69" y="185.3">13</text>
<text x="69" y="181.8">14</text>
<text x="105.2" y="185.3">48</text>
<text x="105.2" y="181.8">47</text>
<text x="110.7" y="183.6">IO</text>
<text x="150.1" y="180.1">IO</text>
<text x="150.1" y="183.6">IO</text>
<text x="155.4" y="181.8">54</text>
<text x="155.4" y="185.3">53</text>
<text x="49" y="188.9">9</text>
<text x="52.5" y="187.1">A7</text>
<text x="52.5" y="190.6">A8</text>
<text x="63.3" y="190.6">B7</text>
<text x="63.3" y="187.1">B6</text>
<text x="69" y="188.9">12</text>
<text x="105.2" y="188.9">49</text>
<text x="110.7" y="190.6">IO</text>
<text x="110.7" y="187.1">IO</text>
<text x="150.1" y="187.1">IO</text>
<text x="150.1" y="190.6">IO</text>
<text x="155.4" y="188.9">52</text>
<text x="294.1" y="188.9">D4</text>
<text x="302.2" y="187.1">6</text>
<text x="63.3" y="194.2">B8</text>
<text x="69" y="192.4">11</text>
<text x="105.2" y="192.4">50</text>
<text x="110.7" y="194.2">IO</text>
<text x="150.1" y="194.2">IO</text>
<text x="155.4" y="192.4">51</text>
<text x="380.6" y="203">1</text>
<text x="380.6" y="206.5">2</text>
<text x="384.1" y="204.8">1</text>
<text x="384.1" y="208.3">2</text>
<text x="98.4" y="213.7" transform="rotate(-90 98.4 213.7)">19</text>
<text x="102" y="213.7" transform="rotate(-90 102 213.7)">20</text>
<text x="380.6" y="210">3</text>
<text x="384.1" y="211.8">3</text>
<text x="100.2" y="219.6" transform="rotate(-90 100.2 219.6)">EH</text>
<text x="103.7" y="219.6" transform="rotate(-90 103.7 219.6)">EH</text>
<text x="114.8" y="220.6">A4</text>
<text x="170.8" y="220.6">4</text>
<text x="204.6" y="220.6">5</text>
<text x="104.5" y="222.4">VBUS</text>
<text x="106.9" y="225.9">CC1</text>
<text x="114.8" y="224.2">A5</text>
<text x="114.8" y="227.7">A6</text>
<text x="175.3" y="222">VCC</text>
<text x="195.8" y="222">BAT</text>
<text x="380.6" y="225.9">1</text>
<text x="384.1" y="227.7">1</text>
<text x="108.3" y="229.4">D+</text>
<text x="109.5" y="233">D-</text>
<text x="114.8" y="231.2">A7</text>
<text x="170.8" y="231.2">8</text>
<text x="175.3" y="232.6">CE</text>
<text x="204.6" y="233">9</text>
<text x="243" y="229.4">1</text>
<text x="243" y="233">2</text>
<text x="246.5" y="231.2">D12 D12</text>
<text x="263" y="233">7</text>
<text x="263" y="229.4">8</text>
<text x="297.8" y="233">1</text>
<text x="380.6" y="229.4">2</text>
<text x="380.6" y="233">3</text>
<text x="384.1" y="231.2">2</text>
<text x="104.7" y="236.5">SBU1</text>
<text x="114.8" y="234.7">A8</text>
<text x="114.8" y="238.3">A9</text>
<text x="198.2" y="234.4">EP</text>
<text x="243" y="236.5">3</text>
<text x="246.5" y="234.7">S1</text>
<text x="246.5" y="238.3">S1</text>
<text x="257.3" y="238.3">S2</text>
<text x="257.3" y="234.7">S2</text>
<text x="263" y="236.5">6</text>
<text x="297.8" y="236.5">2</text>
<text x="302.3" y="234.4">OD</text>
<text x="302.3" y="237.9">CSI</text>
<text x="384.1" y="234.7">3</text>
<text x="87.5" y="245.3">22</text>
<text x="87.5" y="241.8">21</text>
<text x="93" y="243.6">EPAD</text>
<text x="104.5" y="240">VBUS</text>
<text x="170.8" y="241.8">7</text>
<text x="175.3" y="243.2">CHRG#</text>
<text x="193.6" y="243.2">TEMP</text>
<text x="204.6" y="241.8">1</text>
<text x="243" y="240">4</text>
<text x="246.5" y="241.8">G1</text>
<text x="257" y="241.8">G2</text>
<text x="263" y="240">5</text>
<text x="297.8" y="240">3</text>
<text x="302.3" y="241.4">OC</text>
<text x="317.7" y="241.4">TD</text>
<text x="324.6" y="240">4</text>
<text x="93" y="247.1">EPAD</text>
<text x="104.5" y="250.6">VBUS</text>
<text x="114.8" y="248.8">B4</text>
<text x="106.9" y="254.1">CC2</text>
<text x="108.3" y="257.7">D+</text>
<text x="114.8" y="252.4">B5</text>
<text x="114.8" y="255.9">B6</text>
<text x="170.8" y="252.4">6</text>
<text x="175.3" y="253.8">STDBY#</text>
<text x="193.1" y="253.8">PROG</text>
<text x="204.6" y="252.4">2</text>
<text x="109.5" y="261.2">D-</text>
<text x="114.8" y="259.4">B7</text>
<text x="114.8" y="263">B8</text>
<text x="189.8" y="262.6" transform="rotate(-90 189.8 262.6)">GND</text>
<text x="104.5" y="268.3">VBUS</text>
<text x="104.7" y="264.7">SBU2</text>
<text x="114.8" y="266.5">B9</text>
<text x="188.4" y="267.1" transform="rotate(-90 188.4 267.1)">3</text>
<text x="100.2" y="272.6" transform="rotate(-90 100.2 272.6)">EH</text>
<text x="103.7" y="272.6" transform="rotate(-90 103.7 272.6)">EH</text>
<text x="98.4" y="278.1" transform="rotate(-90 98.4 278.1)">18</text>
<text x="102" y="278.1" transform="rotate(-90 102 278.1)">17</text>
</g>
<g font-size="3.2" fill="#f00">
<text x="155.4" y="40.7">94</text>
<text x="107.2" y="47.8">9</text>
<text x="141.5" y="42.5">VCCIO2</text>
<text x="110.7" y="49.5">VCCIO1</text>
<text x="105.2" y="61.9">13</text>
<text x="110.7" y="63.6">VCCINT</text>
<text x="141.5" y="91.9">VCCIO2</text>
<text x="155.4" y="90.1">80</text>
<text x="105.2" y="125.4">31</text>
<text x="110.7" y="127.1">VCCIO1</text>
<text x="141.7" y="151.8">VCCINT</text>
<text x="155.4" y="150.1">63</text>
<text x="69" y="160.7">20</text>
<text x="60.9" y="162.4">VCC</text>
<text x="141.5" y="165.9">VCCIO2</text>
<text x="155.4" y="164.2">59</text>
<text x="105.2" y="174.8">45</text>
<text x="110.7" y="176.5">VCCIO1</text>
<text x="315" y="237.9">VDD</text>
<text x="324.6" y="236.5">5</text>
</g>
<g font-size="3.2">
<text x="142.8" y="46">GNDIO</text>
<text x="155.4" y="44.2">93</text>
<text x="105.2" y="51.3">10</text>
<text x="110.7" y="53.1">GNDIO</text>
<text x="105.2" y="54.8">11</text>
<text x="110.7" y="56.6">GNDINT</text>
<text x="142.8" y="95.4">GNDIO</text>
<text x="155.4" y="93.6">79</text>
<text x="105.2" y="128.9">32</text>
<text x="110.7" y="130.7">GNDIO</text>
<text x="155.4" y="143">65</text>
<text x="141" y="144.8">GNDINT</text>
<text x="155.4" y="160.7">60</text>
<text x="142.8" y="162.4">GNDIO</text>
<text x="105.2" y="178.3">46</text>
<text x="110.7" y="180.1">GNDIO</text>
<text x="46.9" y="192.4">10</text>
<text x="52.5" y="194.2">GND</text>
<text x="106.1" y="218.9">GND</text>
<text x="114.8" y="217.1">A1</text>
<text x="324.6" y="233">6</text>
<text x="315.6" y="234.4">VSS</text>
<text x="106.1" y="243.6">GND</text>
<text x="114.8" y="241.8">A12</text>
<text x="114.8" y="245.3">B1</text>
<text x="106.1" y="247.1">GND</text>
<text x="106.1" y="271.8">GND</text>
<text x="114.8" y="270">B12</text>
</g>
</svg>
